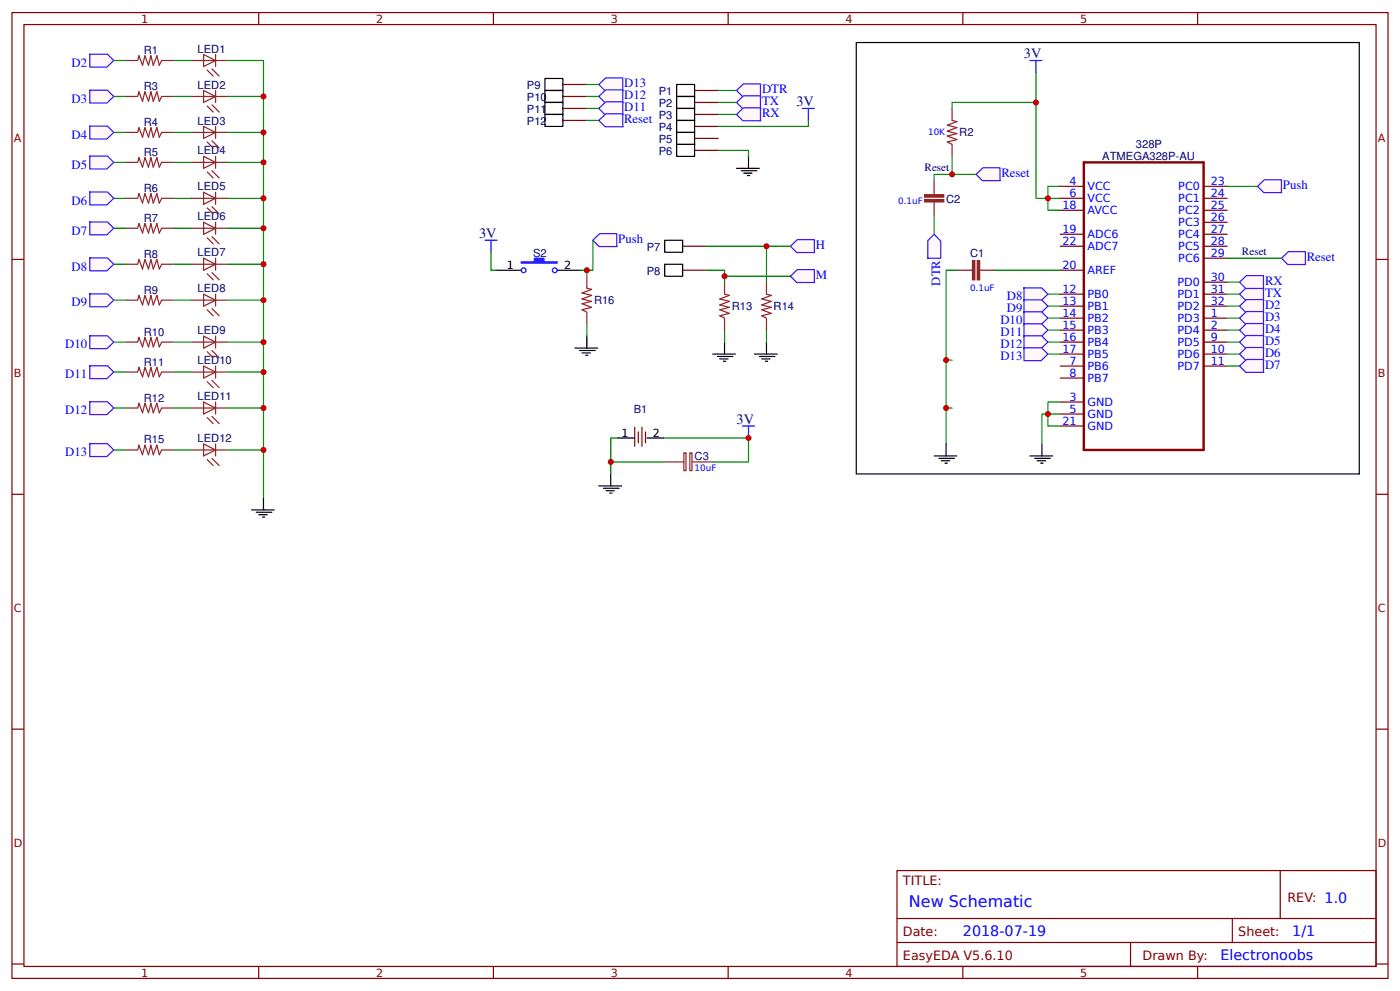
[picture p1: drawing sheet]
<svg xmlns="http://www.w3.org/2000/svg" width="309mm" height="219mm" viewBox="0 0 309 219" stroke-linecap="round" stroke-linejoin="round" font-family="sans-serif">
<g fill="none" stroke="#800" stroke-width=".26">
<path d="M2.6 2.8h304.1v213.2h-304.1zM5.3 5.4h298.7v208h-298.7zM57.1 2.8v2.6M109 2.8v2.6M160.9 2.8v2.6M212.7 2.8v2.6M264.6 2.8v2.6M2.6 57.3h2.7M234.2 41.1h5.2M234.2 43.8h5.2M234.2 46.4h5.2M234.2 51.7h5.2"/>
<path d="M234.2 54.4h5.2M234.2 59.7h5.2M265.9 41.1h5.3M265.9 43.8h5.3M265.9 46.4h5.3M265.9 51.7h5.3M265.9 54.4h5.3M265.9 49.1h5.3M265.9 57h5.3M304 57.3h2.7M234.2 65h5.2M234.2 67.6h5.2"/>
<path d="M234.2 70.2h5.2M234.2 72.9h5.2M234.2 75.5h5.2M234.2 78.2h5.2M265.9 65h5.3M265.9 67.6h5.3M265.9 70.2h5.3M265.9 72.9h5.3M265.9 75.5h5.3M265.9 78.2h5.3M265.9 62.3h5.3M234.2 80.8h5.2"/>
<path d="M234.2 83.5h5.2M234.2 88.8h5.2M234.2 91.4h5.2M234.2 94.1h5.2M265.9 80.8h5.3M2.6 109.1h2.7M304 109.1h2.7M2.6 161h2.7M304 161h2.7M198.2 192.2h105.8v21.2h-105.8zM282.8 192.2v10.6M2.6 212.9h2.7"/>
<path d="M57.1 213.4v2.6M109 213.4v2.6M160.9 213.4v2.6M198.2 202.8h105.8M198.2 208.1h105.8M212.7 213.4v2.6M249.8 208.1v5.3M264.6 213.4v2.6M272.3 202.8v5.3M304 212.9h2.7"/>
</g>
<path d="M239.4 35.9h26.5v63.5h-26.5z" fill="none" stroke="#800" stroke-width=".53"/>
<path d="M228.9 16v27.8h2.6v-2.7h2.7M210.3 34.5v4h-3.9v1.3M228.9 22.6h-18.6v1.3M211.7 59.7h-2.7v19.8M219.6 59.7h14.6M234.2 43.8h-2.7v2.6h2.7M210.3 79.5h-1.3v10.6h1.3M234.2 88.8h-2.7v2.6h2.7M234.2 94.1h-2.7v-2.7h-1.3v6.6" fill="none" stroke="#080" stroke-width=".26"/>
<path d="M209 98v2.7M230.2 98v2.7M206.4 100.7h5M207.4 101.2h3.5M208 101.7h1.8M208.8 102.3h.5M227.5 100.7h5.1M228.6 101.2h3.4M229.1 101.7h1.9M229.9 102.3h.6" fill="none" stroke="#000" stroke-width=".26"/>
<g fill="#fff7f8" stroke="#430aff" stroke-width=".26">
<path d="M205 53.1l1.4-1.4 1.4 1.5v3.8l-2.8 .1z"/>
<path d="M215.6 38.5l1.6-1.5h3.7l.1 2.9h-4z"/>
</g>
<path d="M210.3 38.5h5.3" fill="none" stroke="#080" stroke-width=".26"/>
<path d="M283.1 57l1.5-1.4h3.8l.1 2.8h-4z" fill="#fff7f8" stroke="#430aff" stroke-width=".26"/>
<path d="M271.2 57h11.9" fill="none" stroke="#080" stroke-width=".26"/>
<path d="M227.5 13.4h2.7M228.9 13.4v2.6" fill="none" stroke="#00f" stroke-width=".26"/>
<g fill="#fff7f8" stroke="#430aff" stroke-width=".26">
<path d="M273.8 65l1.6-1.5h3.7l.1 2.8h-4z"/>
<path d="M273.8 62.3l1.6-1.4h3.7l.1 2.8h-4z"/>
</g>
<path d="M206.4 47.8v3.9M271.2 65h2.6M271.2 62.3h2.6M209 90.1v7.9" fill="none" stroke="#080" stroke-width=".26"/>
<path d="M149.5 18.7h4v2.6h-4zM189.2 9.4h111.1v95.2h-111.1z" fill="none" stroke="#000" stroke-width=".26"/>
<path d="M153.5 20h5.2" fill="none" stroke="#800" stroke-width=".26"/>
<path d="M162.7 20l1.5-1.5h3.8l.1 2.9h-4z" fill="#fff7f8" stroke="#430aff" stroke-width=".26"/>
<path d="M153.5 22.6h5.2M153.5 25.3h5.2M153.5 27.9h5.2M153.5 30.6h5.2M153.5 33.2h5.2" fill="none" stroke="#800" stroke-width=".26"/>
<path d="M149.5 21.3h4v2.6h-4zM149.5 23.9h4v2.7h-4zM149.5 26.6h4v2.6h-4zM149.5 29.2h4v2.7h-4zM149.5 31.9h4v2.6h-4z" fill="none" stroke="#000" stroke-width=".26"/>
<g fill="#fff7f8" stroke="#430aff" stroke-width=".26">
<path d="M162.7 22.6l1.5-1.4h3.8l.1 2.8h-4z"/>
<path d="M162.7 25.3l1.5-1.5h3.8l.1 2.9h-4z"/>
</g>
<path d="M177.3 23.9h2.6M178.6 23.9v2.7" fill="none" stroke="#00f" stroke-width=".26"/>
<path d="M162.7 37.2h5M163.8 37.7h3.4M164.3 38.2h1.9M165.1 38.8h.5M165.4 34.5v2.7M55.6 112.6h5M56.6 113.1h3.5M57.1 113.6h1.9M57.9 114.2h.6M58.2 109.9v2.7" fill="none" stroke="#000" stroke-width=".26"/>
<g fill="none" stroke="#080" stroke-width=".26">
<path d="M38.4 13.4h3.9M50.3 13.4h7.9v96.5M158.7 20h4M38.4 21.3h3.9M38.4 29.2h3.9M38.4 35.9h3.9M50.3 21.3h7.9M50.3 29.2h7.9M50.3 35.9h7.9M158.7 33.2h6.7v1.3M158.7 22.6h4M158.7 25.3h4"/>
<path d="M178.6 26.6v1.3h-19.9M38.4 43.8h3.9M38.4 50.4h3.9M38.4 58.3h3.9M50.3 43.8h7.9M50.3 50.4h7.9M50.3 58.3h7.9M38.4 66.3h3.9M38.4 75.5h3.9M50.3 66.3h7.9M50.3 75.5h7.9M38.4 82.2h3.9"/>
<path d="M38.4 90.1h3.9M50.3 82.2h7.9M50.3 90.1h7.9"/>
</g>
<g fill="none" stroke="#8d2323" stroke-width=".26">
<path d="M27.8 13.4h2.6l.3-1.1 .8 2.1 .5-2.1 .8 2.1 .5-2.1 .6 2.1 .8-2.1 .5 2.1 .5-1h2.7M42.3 13.4h8M45 12l2.6 1.4-2.6 1.3zM45 20l2.6 1.3-2.6 1.3zM45.8 15.5l1.3 1.3M46.8 15.2l1.6 1.6M47.6 12v2.7M47.6 20v2.6M27.8 21.3h2.6l.3-1.1 .8 2.2 .5-2.2 .8 2.2 .5-2.2 .6 2.2 .8-2.2 .5 2.2 .5-1.1h2.7M27.8 29.2h2.6l.3-1 .8 2.1 .5-2.1 .8 2.1 .5-2.1 .6 2.1 .8-2.1 .5 2.1 .5-1.1h2.7M27.8 35.9h2.6l.3-1.1 .8 2.1 .5-2.1 .8 2.1 .5-2.1 .6 2.1 .8-2.1 .5 2.1 .5-1h2.7M42.3 21.3h8"/>
<path d="M42.3 29.2h8M42.3 35.9h8M45 27.9l2.6 1.3-2.6 1.4zM45 34.5l2.6 1.4-2.6 1.3zM45.8 23.4l1.3 1.3M45.8 31.4l1.3 1.3M45.8 38l1.3 1.3M46.8 23.2l1.6 1.5M46.8 31.1l1.6 1.6M46.8 37.7l1.6 1.6M47.6 27.9v2.7M47.6 34.5v2.7"/>
<path d="M206.4 39.8v3.2M210.3 23.9v2.7l1.1 .3-2.1 .7 2.1 .6-2.1 .8 2.1 .5-2.1 .5 2.1 .8-2.1 .6 1 .5v2.6M27.8 43.8h2.6l.3-1.1 .8 2.1 .5-2.1 .8 2.1 .5-2.1 .6 2.1 .8-2.1 .5 2.1 .5-1h2.7M27.8 50.4h2.6l.3-1.1 .8 2.2 .5-2.2 .8 2.2 .5-2.2 .6 2.2 .8-2.2 .5 2.2 .5-1.1h2.7M27.8 58.3h2.6l.3-1 .8 2.1 .5-2.1 .8 2.1 .5-2.1 .6 2.1 .8-2.1 .5 2.1 .5-1.1h2.7M42.3 43.8h8M42.3 50.4h8M42.3 58.3h8M45 42.5l2.6 1.3-2.6 1.3zM45 49.1l2.6 1.3-2.6 1.3zM45 57l2.6 1.3-2.6 1.4zM45.8 45.9l1.3 1.3"/>
<path d="M45.8 52.5l1.3 1.3M46.8 45.6l1.6 1.6M46.8 52.3l1.6 1.5M47.6 42.5v2.6M47.6 49.1v2.6M47.6 57v2.7M206.4 44.6v3.2M211.7 59.7h3.1M216.4 59.7h3.2M27.8 66.3h2.6l.3-1.1 .8 2.1 .5-2.1 .8 2.1 .5-2.1 .6 2.1 .8-2.1 .5 2.1 .5-1h2.7M27.8 75.5h2.6l.3-1 .8 2.1 .5-2.1 .8 2.1 .5-2.1 .6 2.1 .8-2.1 .5 2.1 .5-1.1h2.7M42.3 66.3h8"/>
<path d="M42.3 75.5h8M45 65l2.6 1.3-2.6 1.3zM45 74.2l2.6 1.3-2.6 1.4zM45.8 60.5l1.3 1.3M45.8 68.4l1.3 1.3M45.8 77.7l1.3 1.3M46.8 60.2l1.6 1.6M46.8 68.1l1.6 1.6M46.8 77.4l1.6 1.6M47.6 65v2.6M47.6 74.2v2.7M27.8 82.2h2.6l.3-1.1 .8 2.1 .5-2.1 .8 2.1 .5-2.1 .6 2.1 .8-2.1 .5 2.1 .5-1h2.7"/>
<path d="M27.8 90.1h2.6l.3-1.1 .8 2.1 .5-2.1 .8 2.1 .5-2.1 .6 2.1 .8-2.1 .5 2.1 .5-1h2.7M42.3 82.2h8M42.3 90.1h8M45 80.8l2.6 1.4-2.6 1.3zM45 88.8l2.6 1.3-2.6 1.3zM45.8 84.3l1.3 1.3M45.8 92.2l1.3 1.3M46.8 84l1.6 1.6M46.8 91.9l1.6 1.6M47.6 80.8v2.7M47.6 88.8v2.6"/>
</g>
<g fill="#8d2323" stroke="#8d2323" stroke-width=".26">
<path d="M215.9 57.5h.5v4.3h-.5z"/>
<path d="M214.8 57.5h.6v4.3h-.6z"/>
<path d="M204.3 43h4.2v.5h-4.2z"/>
<path d="M204.3 44.1h4.2v.5h-4.2z"/>
</g>
<path d="M19.8 12h3.9l1.4 1.4-1.5 1.4h-3.8z" fill="#fff7f8" stroke="#430aff" stroke-width=".26"/>
<path d="M25.1 13.4h2.7" fill="none" stroke="#080" stroke-width=".26"/>
<g fill="#fff7f8" stroke="#430aff" stroke-width=".26">
<path d="M19.8 19.9h3.9l1.4 1.4-1.5 1.5h-3.8z"/>
<path d="M19.8 27.8h3.9l1.4 1.4-1.5 1.5h-3.8z"/>
<path d="M19.8 34.5h3.9l1.4 1.4-1.5 1.4h-3.8z"/>
<path d="M19.8 42.4h3.9l1.4 1.4-1.5 1.4h-3.8z"/>
<path d="M19.8 49h3.9l1.4 1.4-1.5 1.5h-3.8z"/>
<path d="M19.8 57h3.9l1.4 1.3-1.5 1.5h-3.8z"/>
<path d="M19.8 64.9h3.9l1.4 1.4-1.5 1.4h-3.8z"/>
<path d="M19.8 74.1h3.9l1.4 1.4-1.5 1.5h-3.8z"/>
<path d="M19.8 80.8h3.9l1.4 1.4-1.5 1.4h-3.8z"/>
<path d="M19.8 88.7h3.9l1.4 1.4-1.5 1.4h-3.8z"/>
</g>
<g fill="none" stroke="#080" stroke-width=".26">
<path d="M25.1 21.3h2.7M25.1 29.2h2.7M25.1 35.9h2.7M25.1 43.8h2.7M25.1 50.4h2.7M25.1 58.3h2.7M156.1 59.7h4v2.6M156.1 54.4h13.2v7.9M25.1 66.3h2.7M25.1 75.5h2.7M160.1 72.9v2.6M169.3 72.9v2.6"/>
<path d="M25.1 82.2h2.7M25.1 90.1h2.7"/>
</g>
<path d="M150.8 54.4h5.3M150.8 59.7h5.3" fill="none" stroke="#800" stroke-width=".26"/>
<path d="M146.8 53h4v2.7h-4zM146.8 58.3h4v2.7h-4zM157.4 78.2h5.1M158.5 78.7h3.4M159 79.2h1.9M159.8 79.8h.5M160.1 75.5v2.7M166.7 78.2h5M167.7 78.7h3.5M168.3 79.2h1.8M169.1 79.8h.5M169.3 75.5v2.7" fill="none" stroke="#000" stroke-width=".26"/>
<path d="M160.1 62.3v2.7l1 .2-2.1 .8 2.1 .5-2.1 .8 2.1 .6-2.1 .5 2.1 .8-2.1 .5 1.1 .5v2.7M169.3 62.3v2.7l1.1 .2-2.1 .8 2.1 .5-2.1 .8 2.1 .6-2.1 .5 2.1 .8-2.1 .5 1 .5v2.7" fill="none" stroke="#8d2323" stroke-width=".26"/>
<g fill="#fff7f8" stroke="#430aff" stroke-width=".26">
<path d="M174.6 54.4l1.5-1.5h3.8l.1 2.9h-4z"/>
<path d="M174.6 61l1.5-1.5h3.8l.1 2.9h-4z"/>
</g>
<path d="M169.3 54.4h5.3M160.1 61h14.5" fill="none" stroke="#080" stroke-width=".26"/>
<g fill="#fff7f8" stroke="#430aff" stroke-width=".26">
<path d="M273.8 67.6l1.6-1.5h3.7l.1 2.9h-4z"/>
<path d="M273.8 70.2l1.6-1.4h3.7l.1 2.8h-4z"/>
<path d="M273.8 72.9l1.6-1.5h3.7l.1 2.9h-4z"/>
<path d="M273.8 75.5l1.6-1.4h3.7l.1 2.8h-4z"/>
<path d="M273.8 78.2l1.6-1.5h3.7l.1 2.9h-4z"/>
<path d="M273.8 80.8l1.6-1.4h3.7l.1 2.8h-4z"/>
</g>
<path d="M271.2 67.6h2.6M271.2 70.2h2.6M271.2 72.9h2.6M271.2 75.5h2.6M271.2 78.2h2.6M271.2 80.8h2.6" fill="none" stroke="#080" stroke-width=".26"/>
<g fill="#fff7f8" stroke="#430aff" stroke-width=".26">
<path d="M226.2 63.6h3.9l1.4 1.4-1.5 1.4h-3.8z"/>
<path d="M226.2 66.2h3.9l1.4 1.4-1.5 1.5h-3.8z"/>
<path d="M226.2 68.9h3.9l1.4 1.3-1.5 1.5h-3.8z"/>
<path d="M226.2 71.5h3.9l1.4 1.4-1.5 1.4h-3.8z"/>
<path d="M226.2 74.1h3.9l1.4 1.4-1.5 1.5h-3.8z"/>
</g>
<path d="M231.5 65h2.7M231.5 67.6h2.7M231.5 70.2h2.7M231.5 72.9h2.7M231.5 75.5h2.7M136.3 96.7h-1.4v5.3h11.9M146.8 96.7h18.6v5.3h-8M134.9 102v2.6" fill="none" stroke="#080" stroke-width=".26"/>
<path d="M140.2 94.3v4.3M141 95.4v2.4M141.8 94.3v4.3M142.6 95.4v2.4" fill="none" stroke="#800" stroke-width=".26"/>
<path d="M136.3 96.7h3.9M142.9 96.7h3.9M132.3 107.3h5M133.3 107.8h3.5M133.9 108.3h1.8M134.7 108.9h.5M134.9 104.6v2.7" fill="none" stroke="#000" stroke-width=".26"/>
<path d="M164 94.1h2.7M165.4 94.1v2.6" fill="none" stroke="#00f" stroke-width=".26"/>
<path d="M27.8 99.4h2.6l.3-1.1 .8 2.1 .5-2.1 .8 2.1 .5-2.1 .6 2.1 .8-2.1 .5 2.1 .5-1h2.7M42.3 99.4h8M45 98l2.6 1.4-2.6 1.3zM47.6 98v2.7M45.8 101.5l1.3 1.3M46.8 101.2l1.6 1.6M146.8 102h4.3M151.1 100h.5v3.9h-.5zM152.4 100h.5v3.9h-.5zM152.9 102h4.5" fill="none" stroke="#8d2323" stroke-width=".26"/>
<path d="M19.8 98h3.9l1.4 1.4-1.5 1.4h-3.8z" fill="#fff7f8" stroke="#430aff" stroke-width=".26"/>
<path d="M108.5 55.7v4h1.3M128.3 59.7h1.3v1.3M129.6 71.6v2.6M25.1 99.4h2.7M38.4 99.4h3.9M50.3 99.4h7.9" fill="none" stroke="#080" stroke-width=".26"/>
<path d="M109.8 59.7h5.3M123 59.7h5.3M127 76.9h5M128.1 77.4h3.4M128.6 77.9h1.8M129.4 78.4h.5M129.6 74.2v2.7" fill="none" stroke="#000" stroke-width=".26"/>
<path d="M115.1 57.8h3v-.8h2.1v.8h2.9v.3h-8z" fill="#00f" stroke="#00f" stroke-width=".26"/>
<g fill="none" stroke="#00f" stroke-width=".26">
<path d="M107.2 53h2.6M108.5 53v2.7"/>
<circle cx="115.7" cy="59.7" r=".53"/>
<circle cx="122.6" cy="59.7" r=".53"/>
</g>
<path d="M129.6 61v2.6l1.1 .3-2.1 .8 2.1 .5-2.1 .8 2.1 .5-2.1 .6 2.1 .8-2.1 .5 1 .5v2.7" fill="none" stroke="#8d2323" stroke-width=".26"/>
<path d="M131 53l1.5-1.4h3.8v2.8h-3.9z" fill="#fff7f8" stroke="#430aff" stroke-width=".26"/>
<path d="M131 53v6.7h-1.4" fill="none" stroke="#080" stroke-width=".26"/>
<path d="M277.8 41.1l1.5-1.4h3.8l.1 2.8h-4z" fill="#fff7f8" stroke="#430aff" stroke-width=".26"/>
<path d="M271.2 41.1h6.6" fill="none" stroke="#080" stroke-width=".26"/>
<path d="M226.2 76.8h3.9l1.4 1.4-1.5 1.4h-3.8z" fill="#fff7f8" stroke="#430aff" stroke-width=".26"/>
<path d="M231.5 78.2h2.7" fill="none" stroke="#080" stroke-width=".26"/>
<path d="M124.4 18.7h5.2M124.4 21.3h5.2M124.4 23.9h5.2M124.4 26.6h5.2" fill="none" stroke="#800" stroke-width=".26"/>
<path d="M120.4 17.3h4v2.7h-4zM120.4 20h4v2.6h-4zM120.4 22.6h4v2.7h-4zM120.4 25.3h4v2.6h-4z" fill="none" stroke="#000" stroke-width=".26"/>
<g fill="#fff7f8" stroke="#430aff" stroke-width=".26">
<path d="M132.3 18.7l1.5-1.5h3.8v2.8h-3.9z"/>
<path d="M132.3 21.3l1.5-1.5h3.8v2.9h-3.9z"/>
<path d="M132.3 23.9l1.5-1.4h3.8v2.8h-3.9z"/>
<path d="M132.3 26.6l1.5-1.5h3.8v2.9h-3.9z"/>
</g>
<path d="M129.6 18.7h2.7M129.6 21.3h2.7M129.6 23.9h2.7M129.6 26.6h2.7" fill="none" stroke="#080" stroke-width=".26"/>
<g fill="#c00">
<circle cx="129.6" cy="59.7" r=".66"/>
<circle cx="165.4" cy="96.7" r=".66"/>
<circle cx="160.1" cy="61" r=".66"/>
<circle cx="58.2" cy="82.2" r=".66"/>
<circle cx="58.2" cy="66.3" r=".66"/>
<circle cx="58.2" cy="50.4" r=".66"/>
<circle cx="58.2" cy="35.9" r=".66"/>
<circle cx="58.2" cy="21.3" r=".66"/>
<circle cx="210.3" cy="38.5" r=".66"/>
<circle cx="228.9" cy="22.6" r=".66"/>
<circle cx="209" cy="79.5" r=".66"/>
<circle cx="231.5" cy="43.8" r=".66"/>
<circle cx="231.5" cy="91.4" r=".66"/>
<circle cx="209" cy="90.1" r=".66"/>
<circle cx="58.2" cy="29.2" r=".66"/>
<circle cx="58.2" cy="43.8" r=".66"/>
<circle cx="58.2" cy="58.3" r=".66"/>
<circle cx="58.2" cy="75.5" r=".66"/>
<circle cx="58.2" cy="90.1" r=".66"/>
<circle cx="169.3" cy="54.4" r=".66"/>
<circle cx="134.9" cy="102" r=".66"/>
<circle cx="58.2" cy="99.4" r=".66"/>
</g>
<text font-size="3.5" fill="#00f" x="200.8" y="200.2">New Schematic</text>
<g font-size="3.2" fill="#000080">
<text x="226.2" y="12.8">3V</text>
<text x="175.9" y="23.4">3V</text>
<text x="105.8" y="52.5">3V</text>
<text x="162.7" y="93.5">3V</text>
</g>
<g font-size="3.2" fill="#00f">
<text x="212.7" y="206.8">2018-07-19</text>
<text x="285.5" y="206.8">1/1</text>
<text x="269.6" y="212.1">Electronoobs</text>
</g>
<g font-size="2.8" fill="#00f">
<text x="15.8" y="14.8">D2</text>
<text x="15.8" y="22.7">D3</text>
<text x="137.9" y="19.3">D13</text>
<text x="137.9" y="22">D12</text>
<text x="168.4" y="20.6">DTR</text>
<text x="168.4" y="23.3">TX</text>
<text x="137.9" y="27.1">Reset</text>
<text x="137.9" y="24.6">D11</text>
<text x="168.4" y="25.9">RX</text>
<text x="15.8" y="30.6">D4</text>
<text x="15.8" y="37.2">D5</text>
<text x="221.2" y="39">Reset</text>
<text x="283.4" y="41.8">Push</text>
<text x="15.8" y="45.2">D6</text>
<text x="15.8" y="51.8">D7</text>
<text x="136.6" y="53.7">Push</text>
<text x="15.8" y="59.7">D8</text>
<text x="180.3" y="55">H</text>
<text x="288.7" y="57.5">Reset</text>
<text x="180.3" y="61.6">M</text>
<text x="207.7" y="63.1" transform="rotate(-90 207.7 63.1)">DTR</text>
<text x="279.5" y="65.5">TX</text>
<text x="279.5" y="62.9">RX</text>
<text x="15.8" y="67.7">D9</text>
<text x="221" y="71.5">D10</text>
<text x="222.4" y="66.2">D8</text>
<text x="222.4" y="68.9">D9</text>
<text x="279.5" y="68.2">D2</text>
<text x="279.5" y="70.9">D3</text>
<text x="14.4" y="76.9">D10</text>
<text x="221" y="74.1">D11</text>
<text x="221" y="76.8">D12</text>
<text x="279.5" y="73.5">D4</text>
<text x="279.5" y="76.2">D5</text>
<text x="14.4" y="83.5">D11</text>
<text x="221" y="79.4">D13</text>
<text x="279.5" y="78.8">D6</text>
<text x="279.5" y="81.5">D7</text>
<text x="14.4" y="91.5">D12</text>
<text x="14.4" y="100.7">D13</text>
</g>
<g font-size="2.8" fill="#800">
<text x="199.5" y="195.4">TITLE:</text>
<text x="284.4" y="199.1">REV: 1.0</text>
<text x="199.5" y="206.8">Date:</text>
<text x="273.6" y="206.8">Sheet:</text>
<text x="199.5" y="212.1">EasyEDA V5.6.10</text>
<text x="252.4" y="212.1">Drawn By:</text>
</g>
<g font-size="2.5" fill="#800">
<text x="31.2" y="5">1</text>
<text x="83.1" y="5">2</text>
<text x="134.9" y="5">3</text>
<text x="186.8" y="5">4</text>
<text x="238.7" y="5">5</text>
<text x="3" y="31.4">A</text>
<text x="304.4" y="31.4">A</text>
<text x="3" y="83.2">B</text>
<text x="304.4" y="83.2">B</text>
<text x="3" y="135.1">C</text>
<text x="304.4" y="135.1">C</text>
<text x="3" y="186.9">D</text>
<text x="304.4" y="186.9">D</text>
<text x="31.2" y="215.6">1</text>
<text x="83.1" y="215.6">2</text>
<text x="134.9" y="215.6">3</text>
<text x="186.8" y="215.6">4</text>
<text x="238.7" y="215.6">5</text>
</g>
<g font-size="2.5" fill="#000080">
<text x="31.8" y="11.9">R1</text>
<text x="43.7" y="11.6">LED1</text>
<text x="31.8" y="19.9">R3</text>
<text x="43.7" y="19.6">LED2</text>
<text x="116.4" y="19.6">P9</text>
<text x="116.4" y="22.2">P10</text>
<text x="145.5" y="20.9">P1</text>
<text x="145.5" y="23.6">P2</text>
<text x="31.8" y="27.8">R4</text>
<text x="43.7" y="27.5">LED3</text>
<text x="116.4" y="24.9">P11</text>
<text x="116.4" y="27.5">P12</text>
<text x="145.5" y="26.2">P3</text>
<text x="145.5" y="28.9">P4</text>
<text x="31.8" y="34.4">R5</text>
<text x="43.7" y="34.1">LED4</text>
<text x="145.5" y="31.5">P5</text>
<text x="145.5" y="34.2">P6</text>
<text x="211.9" y="30.1">R2</text>
<text x="243.5" y="35.4">ATMEGA328P-AU</text>
<text x="251" y="32.7">328P</text>
<text x="204.3" y="37.8">Reset</text>
<text x="31.8" y="42.4">R6</text>
<text x="43.7" y="42">LED5</text>
<text x="209" y="44.9">C2</text>
<text x="31.8" y="49">R7</text>
<text x="43.7" y="48.7">LED6</text>
<text x="31.8" y="56.9">R8</text>
<text x="43.7" y="56.6">LED7</text>
<text x="117.8" y="56.6">S2</text>
<text x="142.9" y="55.3">P7</text>
<text x="214.3" y="56.6">C1</text>
<text x="274.4" y="56.4">Reset</text>
<text x="31.8" y="64.8">R9</text>
<text x="43.7" y="64.5">LED8</text>
<text x="142.9" y="60.6">P8</text>
<text x="131.2" y="67.1">R16</text>
<text x="161.7" y="68.5">R13</text>
<text x="170.9" y="68.5">R14</text>
<text x="31.8" y="74.1">R10</text>
<text x="43.7" y="73.8">LED9</text>
<text x="31.8" y="80.7">R11</text>
<text x="43.7" y="80.4">LED10</text>
<text x="31.8" y="88.7">R12</text>
<text x="43.7" y="88.3">LED11</text>
<text x="140" y="91.1">B1</text>
<text x="31.8" y="97.9">R15</text>
<text x="43.7" y="97.6">LED12</text>
<text x="153.5" y="101.6">C3</text>
</g>
<g font-size="2.5" fill="#00f">
<text x="236.3" y="40.9">4</text>
<text x="240.2" y="41.9">VCC</text>
<text x="260.3" y="41.9">PC0</text>
<text x="267.5" y="40.9">23</text>
<text x="234.7" y="46.2">18</text>
<text x="236.3" y="43.5">6</text>
<text x="240.2" y="44.6">VCC</text>
<text x="240.2" y="47.2">AVCC</text>
<text x="260.3" y="44.6">PC1</text>
<text x="260.3" y="47.2">PC2</text>
<text x="267.5" y="43.5">24</text>
<text x="267.5" y="46.2">25</text>
<text x="234.7" y="51.5">19</text>
<text x="240.2" y="52.5">ADC6</text>
<text x="260.3" y="49.9">PC3</text>
<text x="260.3" y="52.5">PC4</text>
<text x="267.5" y="48.8">26</text>
<text x="267.5" y="51.5">27</text>
<text x="234.7" y="54.1">22</text>
<text x="234.7" y="59.4">20</text>
<text x="240.2" y="55.2">ADC7</text>
<text x="260.3" y="55.2">PC5</text>
<text x="260.3" y="57.8">PC6</text>
<text x="267.5" y="54.1">28</text>
<text x="267.5" y="56.8">29</text>
<text x="234.7" y="64.7">12</text>
<text x="240.2" y="60.5">AREF</text>
<text x="240.2" y="65.7">PB0</text>
<text x="260.1" y="63.1">PD0</text>
<text x="260.1" y="65.7">PD1</text>
<text x="267.5" y="62">30</text>
<text x="267.5" y="64.7">31</text>
<text x="234.7" y="67.3">13</text>
<text x="234.7" y="70">14</text>
<text x="240.2" y="68.4">PB1</text>
<text x="240.2" y="71">PB2</text>
<text x="260.1" y="68.4">PD2</text>
<text x="260.1" y="71">PD3</text>
<text x="267.5" y="67.3">32</text>
<text x="267.5" y="70">1</text>
<text x="234.7" y="72.6">15</text>
<text x="234.7" y="75.3">16</text>
<text x="234.7" y="77.9">17</text>
<text x="240.2" y="73.7">PB3</text>
<text x="240.2" y="76.3">PB4</text>
<text x="260.1" y="73.7">PD4</text>
<text x="260.1" y="76.3">PD5</text>
<text x="267.5" y="72.6">2</text>
<text x="267.5" y="75.3">9</text>
<text x="267.5" y="77.9">10</text>
<text x="236.3" y="80.6">7</text>
<text x="236.3" y="83.2">8</text>
<text x="240.2" y="79">PB5</text>
<text x="240.2" y="81.6">PB6</text>
<text x="260.1" y="79">PD6</text>
<text x="260.1" y="81.6">PD7</text>
<text x="267.5" y="80.6">11</text>
<text x="236.3" y="88.5">3</text>
<text x="240.2" y="84.3">PB7</text>
<text x="240.2" y="89.6">GND</text>
<text x="234.7" y="93.8">21</text>
<text x="236.3" y="91.1">5</text>
<text x="240.2" y="92.2">GND</text>
<text x="240.2" y="94.9">GND</text>
</g>
<g font-size="2.5">
<text x="112" y="59.4">1</text>
<text x="124.7" y="59.4">2</text>
<text x="137.3" y="96.4">1</text>
<text x="144.2" y="96.4">2</text>
</g>
<g font-size="1.9" fill="#00f">
<text x="205.1" y="29.9">10K</text>
<text x="198.4" y="45.1">0.1uF</text>
<text x="214.3" y="64.3">0.1uF</text>
<text x="153.5" y="103.9">10uF</text>
</g>
</svg>
